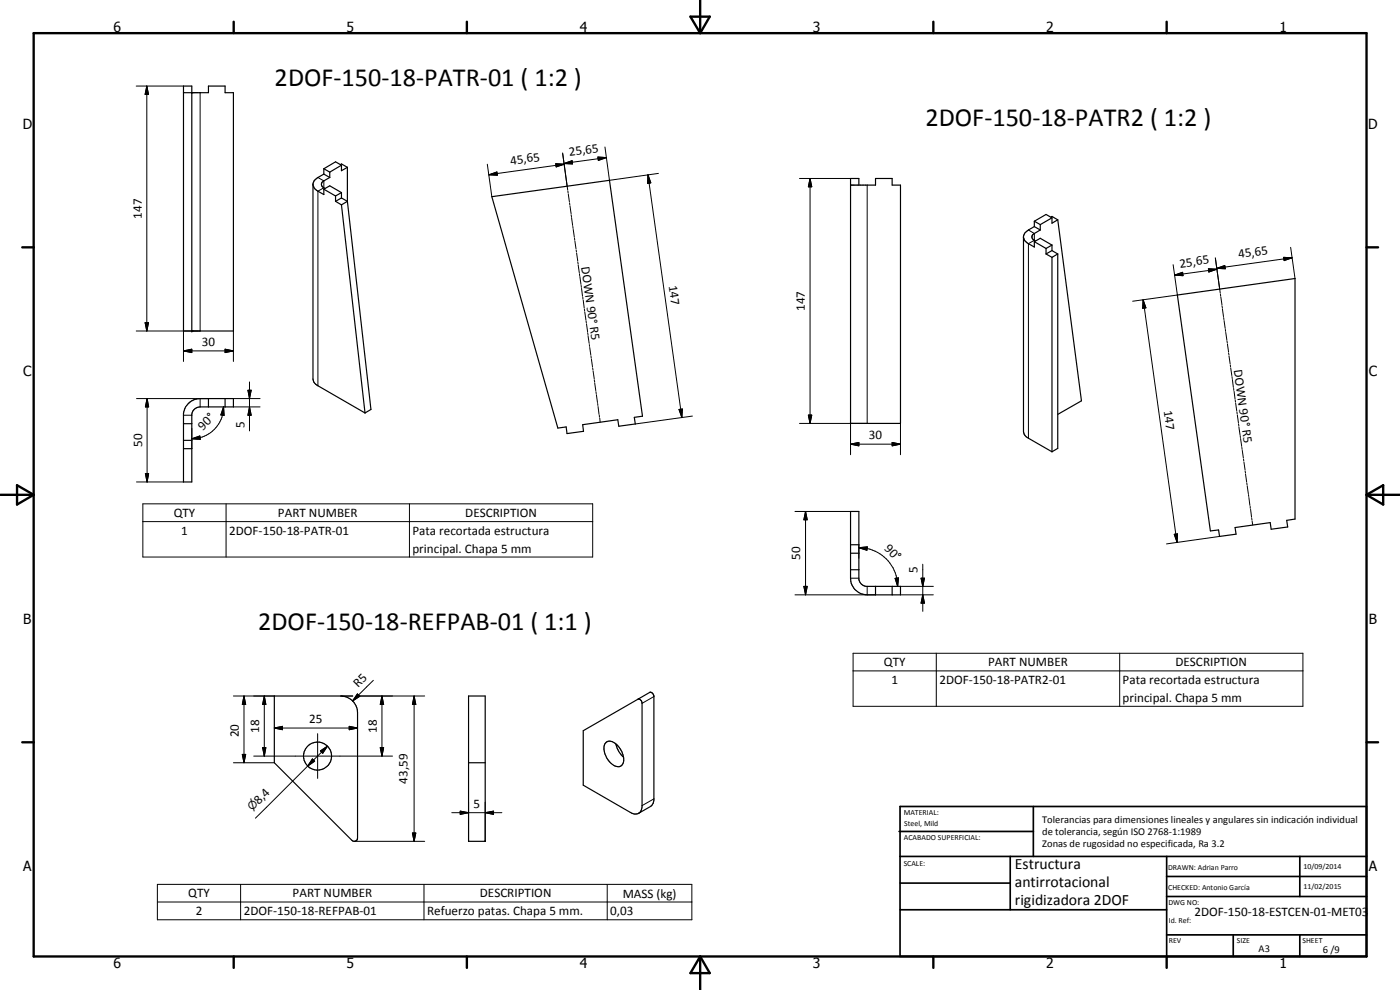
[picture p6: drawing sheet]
<svg xmlns="http://www.w3.org/2000/svg" width="420mm" height="297mm" viewBox="0 0 420 297" stroke-linecap="round" stroke-linejoin="round" font-family="sans-serif">
<g fill="none" stroke="#000" stroke-width=".35">
<path d="M55.1 27.8h7.5v-2h5v2h2.5v71.5h-15v-73.5h2.5v73.5M93.9 55.5l.1 .3a2.55 2.55 0 0 0 1.4 1.6l1.8 1v-1.6M97.2 50.6l1.8 1M97.2 50.6v1.6M97.2 52.2l1.8 1.1M97.2 52.2l-2.1 1.3a2.32 2.32 0 0 0-1.2 1.7l.1 58.8 .3 .8 .8 .7 14.4 8.4M97.2 56.8l1.8-1 3.5 2M97.2 56.8l3.5 2M99 51.6v1.7M99 53.3l-1.8 1a1.2 1.2 0 0 0-.7 1.2 1.2 1.2 0 0 0 1 1.1M100.7 58.8v1.6M102.1 49.4l.4-.2 1.8 1"/>
<path d="M102.5 49.6l-1.8-1-3.5 2M102.5 49.6l-3.5 2M102.5 49.6v1.6l1.8-1M102.5 57.8v1.6M102.5 57.8l-1.8 1M102.5 59.4l-1.8 1M102.5 59.4l1.8 1M104.3 50.2v10.2M147.6 59l35.3-4.9 9.9 70.8-2.4 .3 .3 2-5 .7-.3-2-10.5 1.5 .2 2-4.9 .7-.3-2-2.5 .3zM255.3 55.5h7.5v-1.9h4.9v1.9h2.5v71.5h-14.9v-73.4h2.5v1.9M100.7 60.4l1.8 1.1M102.5 61.5l7 62.4"/>
<path d="M104.3 60.4l-1.8 1.1M104.3 60.4l7 62.5-1.8 1M307.2 71.2l.5 1.2 2.7 1.7v-1.6M310.4 68l-2.1 1.3a2.32 2.32 0 0 0-1.1 1.6v58.6l.2 .8 .9 1 7.4 4.3M310.4 72.5l3.5 2M310.4 66.4v1.6M310.4 72.5l1.8-1 3.5 2M310.4 66.4l1.8 1M310.4 68l1.8 1M312.2 69l-1.8 1.1a1.17 1.17 0 0 0-.7 1.2 1.17 1.17 0 0 0 1.1 1M312.2 67.4v1.6M313.9 76.2l1.8 1"/>
<path d="M313.9 74.5v1.7M315.4 65.2l.3-.3 1.7 1.1M315.7 65.4v1.6l1.7-1M315.7 73.5v1.7M315.7 77.2v58.4M315.7 75.2l1.7 1M315.7 73.5l-1.8 1M315.7 75.2l-1.8 1M315.7 65.4l-1.8-1.1-3.5 2.1M315.7 65.4l-3.5 2M317.4 76.2v58.3l-1.7 1.1M317.4 76.2l-1.7 1"/>
<path d="M317.4 66l7.2 54.3-7.2 4M353.3 88.5l35.4-4.9v72.1l-2.5 .4 .2 2-4.9 .7-.3-2-10.5 1.5 .3 2-5 .7-.3-2-2.4 .3zM62.6 119.6v2.5M67.6 119.6v2.5M55.1 127.1h2.5M55.1 132.1h2.5M55.1 134.6h2.5M56.3 121.3a4.8 4.8 0 0 1 3.8-1.7h10v2.5h-10a2.57 2.57 0 0 0-2.5 2.1v20.4h-2.5v-20.5l.4-1.5zM255.3 153.5h2.5v20.3a2.54 2.54 0 0 0 2.1 2.1h10.3v2.6h-9.9a5 5 0 0 1-5-5zM255.3 170.9h2.5M255.3 166h2.5M255.3 163.4h2.5"/>
<path d="M262.8 175.9v2.6M267.7 175.9v2.6M82.3 208.8h20a5 5 0 0 1 5 5.1v37.6a.99 .99 0 0 1-.6 .9 .99 .99 0 0 1-1.1-.3l-23.3-23.2zM140.6 208.8h5v43.6h-5zM175 219.2l16.5-9.4a1.12 1.12 0 0 1 1.2 1v31.3a2.09 2.09 0 0 1-1.2 2 2.09 2.09 0 0 1-2.3-.3l-14.2-8.2zM191.5 209.8l3.6-2.1 .6 .2 .5 .9v31.3l-.2 1-.6 .7-3.7 2.2M140.6 228.9h5M182 222.7a2.75 2.75 0 0 1 3.5 1.2 4.7 4.7 0 0 1 1.1 5.8 2.84 2.84 0 0 1-3.8-1.3 4.9 4.9 0 0 1-1-5.5zM184.9 223.2a7.1 7.1 0 0 0 2.2 4"/>
<circle cx="95.3" cy="226.9" r="4.2"/>
</g>
<g fill="none" stroke="#000" stroke-width=".3">
<path d="M40.9 25.8h14.2M44.1 25.8l.5 2.5h-1.1zM44.1 25.8v73.5M60.1 27.8v71.5h-19.2M95.4 53.3l1.8 1v2l-1.8 1.1v58.3M146.3 49.3l1.3 9.7M146.7 52.5l2.4-.9 .2 1zM166.8 49.1l2.5 .2-2.4 .8zM168.9 45.9l1.3 10M168.9 46.1l1.3 9.8M169.3 49.1l2.4-.9 .1 1zM169.3 49.3l-22.6 3.2"/>
<path d="M170.2 55.9l.2 1.1M170.4 57.3l.1 .6M170.5 58.2l.4 2.4M179.4 47.1l2.6 .2-2.4 .8zM181.6 44.1l1.3 10 14.7-2.1M182 47.3l-12.7 1.8M194.5 52.5l.8 2.4-1 .1zM194.5 52.5l10.1 72.8M239.9 53.6h15.4M243.1 53.6l.5 2.4h-1zM243.1 53.6v73.4M260.3 55.5v71.5h-20.4"/>
<path d="M170.9 60.9l.1 .6M171.1 61.8l.3 2.3M171.4 64.4l.1 .6M171.5 65.3l.4 2.3M171.9 67.9l.1 .6M172 68.8l.4 2.4M172.4 71.5l.1 .6M172.5 72.4l.4 2.3M172.9 75.1l.1 .5M173 75.9l.4 2.4M173.4 78.6l.1 .6M173.5 79.5l.4 2.3"/>
<path d="M308.6 69l1.8 1.1v2l-1.8 1v58.4M352.1 79.4l1.2 9.1-13.4 1.9M364.7 77.3l1.5 10.6M385.2 77.2l2.6 .1-2.4 .9zM387.3 74.2l1.4 9.4M387.8 77.3l-22.6 3.2M43.5 96.8h1.1l-.5 2.5zM55.1 99.3v9.2M70.1 99.3v9.2M173.9 82.1l.1 .6M174 83l.4 2.3M174.4 85.6l.1 .6"/>
<path d="M174.5 86.5l.3 2.4M174.9 89.2l.1 .6M175 90.1l.3 2.4M175.4 92.8l.1 .5M175.5 93.6l.3 2.4M175.9 96.3l.1 .6M176 97.2l.3 2.3M176.3 99.8l.2 .6M343.1 90l.8 2.4-1 .1zM343.1 90l10.2 72.7M352.5 82.5l2.4-.8 .1 1zM362.7 80.6l2.5 .2-2.4 .8z"/>
<path d="M365.2 80.5l2.4-.8 .1 .9zM365.2 80.8l-12.7 1.7M366.3 88.2v.6M366.4 89.1l.3 2.3M366.7 91.7l.1 .6M366.8 92.6l.4 2.4M367.2 95.3l.1 .6M367.4 96.2l.3 2.4M367.7 98.8l.1 .6M367.9 99.7l.3 2.4M41 119.6h21.6M44.1 119.6l.5 2.5h-1z"/>
<path d="M44.1 119.6v25M55.1 105.3l2.5-.5v1zM55.1 105.3h15M60.1 119.6v2.5M67.6 104.8l2.5 .5-2.5 .5zM70.1 119.6h8M74.4 117.1h1l-.5 2.5zM74.9 114.6v14.7M176.5 100.7l.3 2.3M176.9 103.4v.5M177 104.3l.3 2.3M177.4 106.9v.6"/>
<path d="M177.5 107.8l.3 2.4M177.9 110.4l.1 .6M178 111.3l.3 2.4M178.3 114l.2 .6M178.5 114.9l.3 2.3M178.8 117.5l.1 .6M179 118.4l.3 2.4M368.2 102.4l.1 .6M368.4 103.3l.3 2.3M368.7 105.9l.1 .6M368.8 106.8l.4 2.3M369.2 109.5l.1 .5"/>
<path d="M369.3 110.4l.4 2.3M369.7 113l.1 .6M369.9 113.9l.3 2.3M370.2 116.5l.1 .6M370.4 117.4l.3 2.4M55.1 124.6h2.5M57.6 131.7l2.4-.9 .1 1zM57.6 128.5v6.1M67.1 122.1l.2 2.5-1-.1zM67.1 122.1a9 9 0 0 1-1.9 5.7 9.1 9.1 0 0 1-5.2 3.5l-2.4 .4M70.1 122.1h8M74.9 122.1l.5 2.5h-1z"/>
<path d="M179.4 121.1v.6M179.5 122l.3 2.3M179.9 124.6v.6M180 125.5l.1 1.2M203.8 122.9l1-.2-.2 2.6zM207.8 124.8l-17.1 2.4M242.6 124.5h1l-.5 2.5zM255.3 133.3l2.5-.5v1zM255.3 133.3h14.9M255.3 127v9.4M267.7 132.8l2.5 .5-2.5 .5zM270.2 127v9.4"/>
<path d="M370.7 120.1l.1 .5M370.8 120.9l.4 2.4M371.2 123.6l.1 .6M371.3 124.5l.4 2.4M371.7 127.2l.1 .6M371.8 128.1l.3 2.3M372.2 130.7l.1 .6M372.3 131.6l.3 2.3M372.7 134.2l.1 .6M372.8 135.1l.4 2.4M373.2 137.8l.1 .5M373.3 138.7l.4 2.3"/>
<path d="M41 144.6h14.1M42.9 151.2h135v15.9h-135zM42.9 156.5h135M43.6 142.1h1l-.5 2.5zM67.8 151.2v15.9M122.9 151.2v15.9M238.6 153.5h16.7M241.8 153.5l.5 2.5h-1.1zM241.8 153.5v25M373.7 141.3l.1 .6M373.8 142.2l.3 2.4M374.2 144.9l.1 .6"/>
<path d="M374.3 145.8l.3 2.3M374.7 148.4l.1 .6M374.8 149.3l.3 2.3M375.2 151.9v.6M375.3 152.8l.3 2.4M375.7 155.5v.6M375.8 156.4l.2 1.1M238.6 178.5h24.2M241.2 175.9h1.1l-.5 2.6zM255.3 173.5h2.5M257.8 164.3l2.5-.2-.1 1zM257.8 163.4v4.1"/>
<path d="M257.8 164.3a11.6 11.6 0 0 1 11.6 11.6M260.3 175.9v2.6M268.6 173.5l1.1-.1-.3 2.5zM270.2 175.9h9.9M270.2 178.5h9.9M276.4 173.5h1l-.5 2.4zM276.9 178.5l.5 2.5h-1zM276.9 169.3v14.1M352.4 160.3l1-.1-.1 2.5zM366 161l-15.9 2.2M256 196h135v15.9h-135zM281 196v15.9"/>
<path d="M336 196v15.9M70.1 208.8h12.2M73.2 208.8l.5 2.6h-1zM73.2 208.8v20.1M79.3 208.8l.5 2.6h-1zM79.3 208.8v18.1M82.3 218.4l2.5-.5v1zM82.3 218.4h25M102.3 208.8h3.6M104.8 217.9l2.5 .5-2.5 .5zM107.3 208.2l.7 .7-2.2 1.4zM107.8 208.8h19.7"/>
<path d="M112 204.1l-6.2 6.2M114.6 208.8l.5 2.6h-1zM114.6 208.8v18.1M124.3 208.8l.5 2.6h-1zM124.3 208.8v43.6M196.2 209l-3.5 2M256 201.3h135M70.1 228.9h12.2M72.7 226.4h1l-.5 2.5zM76.1 226.9h41.7M78.8 224.3h1l-.5 2.6zM92.4 229.8l-15.7 15.7"/>
<path d="M93.8 227.7l.6 .7-2 1.4zM95.3 220.1v13.5M96.2 225.3l2-1.4-1.4 2.1zM98.2 223.9l-5.8 5.9M114.1 224.3h1l-.5 2.6zM196.2 239.7l-3.5 2M106.3 252.4h21.2M123.8 249.9h1l-.5 2.5zM135.6 243.8h15M138.1 243.4l2.5 .4-2.5 .5zM140.6 240.7v11.7M145.6 243.8l2.5-.4v.9z"/>
<path d="M145.6 240.7v11.7M47.2 265.3h160.4v10.7h-160.4zM47.2 270.6h160.4M72.2 265.3v10.7M127.2 265.3v10.7M182.2 265.3v10.7"/>
</g>
<g fill="#000">
<circle cx="57.6" cy="27.8" r=".18"/>
<circle cx="57.6" cy="99.3" r=".18"/>
</g>
<g fill="none" stroke="#000" stroke-width=".71">
<path d="M10.1 9.9h400v277.1h-400zM70.1 6.5v3.4M140.1 6.5v3.4M207.2 5h5.8l-2.9 4.9zM210.1 0v9.9M280.1 6.5v3.4M350.1 6.5v3.4M6.7 74.2h3.4M410.1 74.2h3.5M.1 148.5h10M5.1 145.6l5 2.9-5 2.9zM410.1 148.5h10"/>
<path d="M410.1 148.5l5-2.9v5.8zM6.7 222.7h3.4M410.1 222.7h3.5M70.1 287v3.4M140.1 287v3.4M210.1 287v10M210.1 287l2.9 5h-5.8zM280.1 287v3.4M350.1 287v3.4"/>
</g>
<g fill="none" stroke="#000" stroke-width=".51">
<path d="M269.8 249.5h40.3M270.1 242h140v45h-140zM270.1 257h140M303.2 257v16M310.1 242v15M350.1 257v30M390.1 257v12M270.1 265h33.1M270.1 273h80M350.1 269h60M350.1 263h60M350.1 280.5h60"/>
<path d="M370.1 280.5v6.5M390.1 280.5v6.5"/>
</g>
<g fill="#000">
<path d="M44.1 25.8l.5 2.5h-1.1zM146.7 52.5l2.4-.9 .2 1zM166.8 49.1l2.5 .2-2.4 .8zM169.3 49.1l2.4-.9 .1 1zM179.4 47.1l2.6 .2-2.4 .8zM194.5 52.5l.8 2.4-1 .1zM243.1 53.6l.5 2.4h-1zM365.2 80.5l2.4-.8 .1 .9zM385.2 77.2l2.6 .1-2.4 .9zM43.5 96.8h1.1l-.5 2.5zM343.1 90l.8 2.4-1 .1zM352.5 82.5l2.4-.8 .1 1z"/>
<path d="M362.7 80.6l2.5 .2-2.4 .8zM55.1 105.3l2.5-.5v1zM67.6 104.8l2.5 .5-2.5 .5zM74.4 117.1h1l-.5 2.5zM44.1 119.6l.5 2.5h-1zM57.6 131.7l2.4-.9 .1 1zM67.1 122.1l.2 2.5-1-.1zM74.9 122.1l.5 2.5h-1zM203.8 122.9l1-.2-.2 2.6zM242.6 124.5h1l-.5 2.5zM255.3 133.3l2.5-.5v1zM267.7 132.8l2.5 .5-2.5 .5z"/>
<path d="M43.6 142.1h1l-.5 2.5zM241.8 153.5l.5 2.5h-1.1zM241.2 175.9h1.1l-.5 2.6zM257.8 164.3l2.5-.2-.1 1zM268.6 173.5l1.1-.1-.3 2.5zM276.4 173.5h1l-.5 2.4zM352.4 160.3l1-.1-.1 2.5zM276.9 178.5l.5 2.5h-1zM73.2 208.8l.5 2.6h-1zM79.3 208.8l.5 2.6h-1zM82.3 218.4l2.5-.5v1zM104.8 217.9l2.5 .5-2.5 .5z"/>
<path d="M107.3 208.2l.7 .7-2.2 1.4zM114.6 208.8l.5 2.6h-1zM124.3 208.8l.5 2.6h-1zM72.7 226.4h1l-.5 2.5zM78.8 224.3h1l-.5 2.6zM93.8 227.7l.6 .7-2 1.4zM96.2 225.3l2-1.4-1.4 2.1zM114.1 224.3h1l-.5 2.6zM123.8 249.9h1l-.5 2.5zM138.1 243.4l2.5 .4-2.5 .5zM145.6 243.8l2.5-.4v.9z"/>
</g>
<g font-size="7.9">
<text x="82.4" y="25.8">2DOF-150-18-PATR-01 ( 1:2 )</text>
<text x="277.7" y="37.9">2DOF-150-18-PATR2 ( 1:2 )</text>
<text x="77.5" y="188.9">2DOF-150-18-REFPAB-01 ( 1:1 )</text>
</g>
<g font-size="4.7">
<text x="304.6" y="260.7">Estructura</text>
<text x="304.6" y="266.1">antirrotacional</text>
<text x="304.6" y="271.5">rigidizadora 2DOF</text>
</g>
<g font-size="4.2">
<text x="34" y="9.6">6</text>
<text x="104" y="9.6">5</text>
<text x="174" y="9.6">4</text>
<text x="244" y="9.6">3</text>
<text x="314" y="9.6">2</text>
<text x="384" y="9.6">1</text>
<text x="6.8" y="38.7">D</text>
<text x="410.6" y="38.7">D</text>
<text x="7" y="112.9">C</text>
<text x="410.8" y="112.9">C</text>
<text x="7" y="187.1">B</text>
<text x="410.8" y="187.1">B</text>
<text x="7" y="261.4">A</text>
<text x="410.8" y="261.4">A</text>
<text x="34" y="290.4">6</text>
<text x="104" y="290.4">5</text>
<text x="174" y="290.4">4</text>
<text x="244" y="290.4">3</text>
<text x="314" y="290.4">2</text>
<text x="384" y="290.4">1</text>
</g>
<g font-size="3.9">
<text x="170.9" y="46.8" transform="rotate(-8 170.9 46.8)">25,65</text>
<text x="153.3" y="49.4" transform="rotate(-8 153.3 49.4)">45,65</text>
<text x="42.5" y="65.6" transform="rotate(-90 42.5 65.6)">147</text>
<text x="371.8" y="77.5" transform="rotate(-8 371.8 77.5)">45,65</text>
<text x="174.4" y="80.1" transform="rotate(82 174.4 80.1)">DOWN 90° R5</text>
<text x="354.1" y="80.3" transform="rotate(-8 354.1 80.3)">25,65</text>
<text x="200.7" y="85.7" transform="rotate(82 200.7 85.7)">147</text>
<text x="241.5" y="93.3" transform="rotate(-90 241.5 93.3)">147</text>
<text x="60.6" y="103.8">30</text>
<text x="370.3" y="111" transform="rotate(82 370.3 111)">DOWN 90° R5</text>
<text x="349.3" y="123.2" transform="rotate(82 349.3 123.2)">147</text>
<text x="60.9" y="129.2" transform="rotate(-45 60.9 129.2)">90°</text>
<text x="73.4" y="128.6" transform="rotate(-90 73.4 128.6)">5</text>
<text x="260.8" y="131.7">30</text>
<text x="42.6" y="134.2" transform="rotate(-90 42.6 134.2)">50</text>
<text x="52.1" y="155.1">QTY</text>
<text x="83.4" y="155.1">PART NUMBER</text>
<text x="139.6" y="155.1">DESCRIPTION</text>
<text x="54.4" y="160.4">1</text>
<text x="68.8" y="160.4">2DOF-150-18-PATR-01</text>
<text x="123.8" y="160.5">Pata recortada estructura</text>
<text x="123.8" y="165.8">principal. Chapa 5 mm</text>
<text x="240.2" y="168" transform="rotate(-90 240.2 168)">50</text>
<text x="265.2" y="164.8" transform="rotate(45 265.2 164.8)">90°</text>
<text x="275.4" y="172" transform="rotate(-90 275.4 172)">5</text>
<text x="265.3" y="199.9">QTY</text>
<text x="296.6" y="199.9">PART NUMBER</text>
<text x="352.8" y="199.9">DESCRIPTION</text>
<text x="107.5" y="206.5" transform="rotate(-45 107.5 206.5)">R5</text>
<text x="267.5" y="205.2">1</text>
<text x="281.9" y="205.2">2DOF-150-18-PATR2-01</text>
<text x="336.9" y="205.3">Pata recortada estructura</text>
<text x="336.9" y="210.6">principal. Chapa 5 mm</text>
<text x="71.7" y="221.2" transform="rotate(-90 71.7 221.2)">20</text>
<text x="77.8" y="219.9" transform="rotate(-90 77.8 219.9)">18</text>
<text x="92.8" y="216.9">25</text>
<text x="113.1" y="219.9" transform="rotate(-90 113.1 219.9)">18</text>
<text x="122.2" y="235.1" transform="rotate(-90 122.2 235.1)">43,59</text>
<text x="77.7" y="241.5" transform="rotate(-45 77.7 241.5)">8,4</text>
<text x="142.1" y="242.3">5</text>
<text x="56.5" y="269.2">QTY</text>
<text x="87.8" y="269.2">PART NUMBER</text>
<text x="144" y="269.2">DESCRIPTION</text>
<text x="186.9" y="269.4">MASS (kg)</text>
<text x="58.8" y="274.6">2</text>
<text x="73.1" y="274.6">2DOF-150-18-REFPAB-01</text>
<text x="128.2" y="274.7">Refuerzo patas. Chapa 5 mm.</text>
<text x="183.2" y="274.6">0,03</text>
<text x="358.5" y="275">2DOF-150-18-ESTCEN-01-MET03</text>
</g>
<text font-size="3.3" x="75.7" y="243.5" transform="rotate(-45 75.7 243.5)">⌀</text>
<g font-size="3.1">
<text x="312.7" y="246.8">Tolerancias para dimensiones lineales y angulares sin indicación individual</text>
<text x="312.7" y="250.4">de tolerancia, según ISO 2768-1:1989</text>
<text x="312.7" y="254">Zonas de rugosidad no especificada, Ra 3.2</text>
<text x="377.7" y="285.6">A3</text>
<text x="397" y="285.9">6 /9</text>
</g>
<g font-size="2.4">
<text x="271.2" y="244.4">MATERIAL:</text>
<text x="271.3" y="252">ACABADO SUPERFICIAL:</text>
<text x="271.4" y="247.9">Steel, Mild</text>
<text x="271.2" y="259.7">SCALE:</text>
<text x="350.6" y="261">DRAWN: Adrian Parro</text>
<text x="391.2" y="260.6">10/09/2014</text>
<text x="350.6" y="267.1">CHECKED: Antonio García</text>
<text x="391.2" y="266.7">11/02/2015</text>
<text x="350.6" y="271.4">DWG NO:</text>
<text x="350.8" y="276.9">Id. Ref:</text>
<text x="350.8" y="282.8">REV</text>
<text x="371.2" y="282.9">SIZE</text>
<text x="390.9" y="282.9">SHEET</text>
</g>
</svg>
